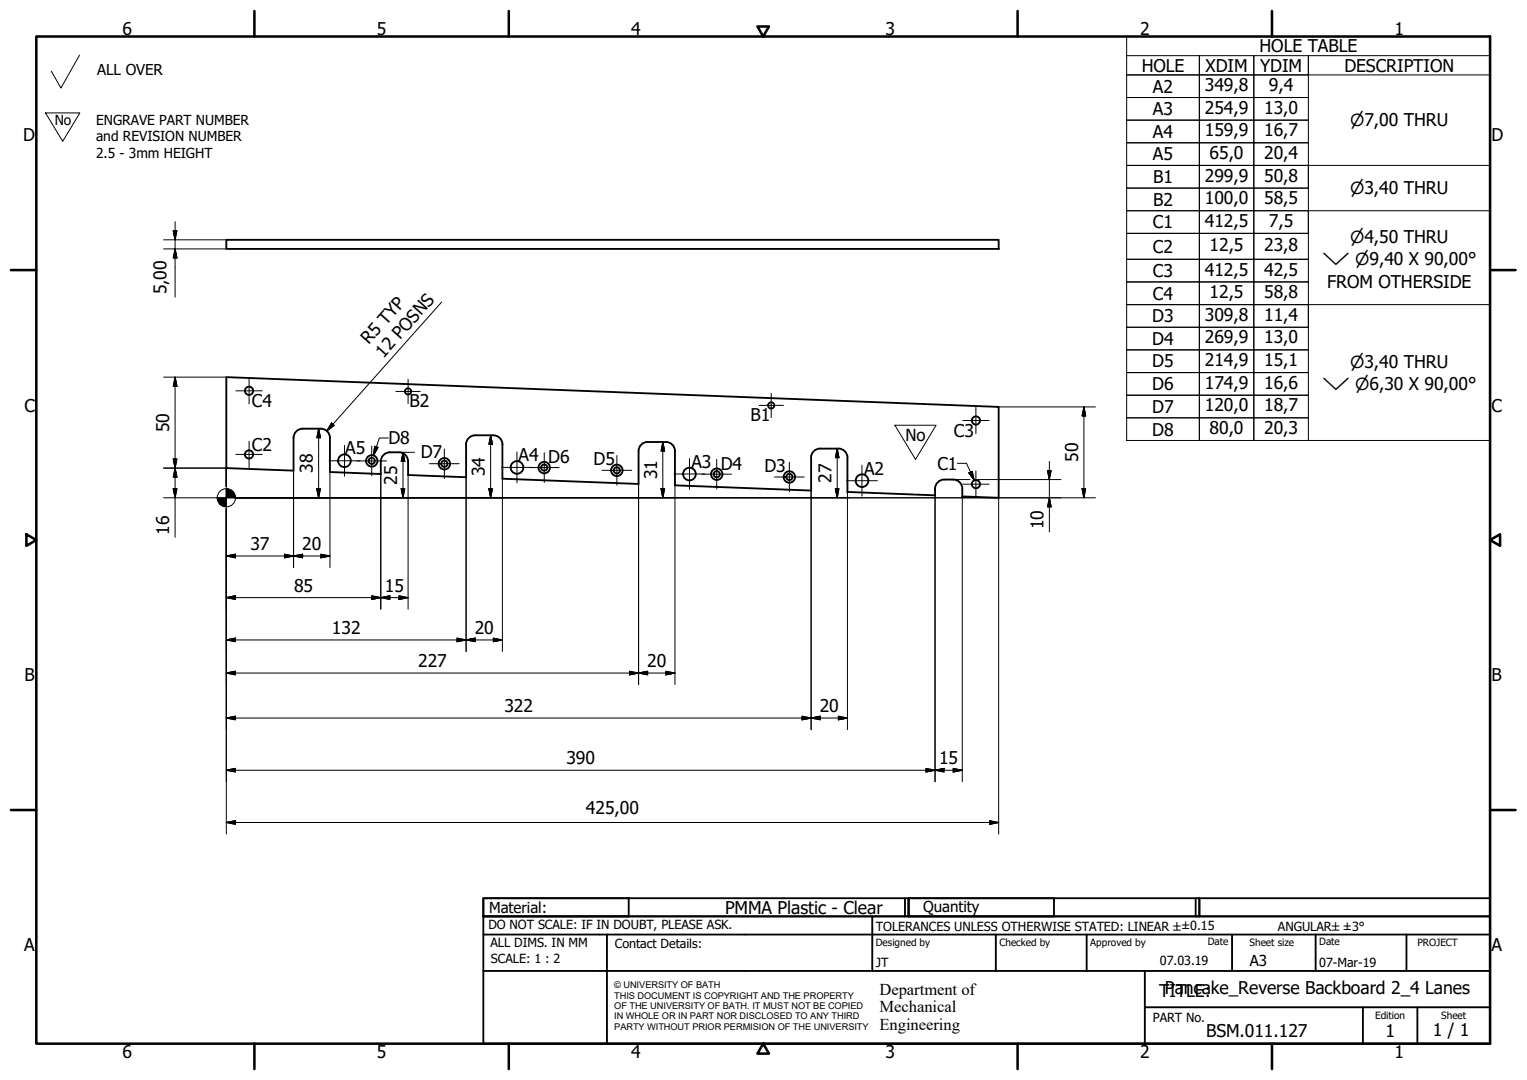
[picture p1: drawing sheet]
<svg xmlns="http://www.w3.org/2000/svg" width="420mm" height="297mm" viewBox="0 0 420 297" stroke-linecap="round" stroke-linejoin="round" font-family="sans-serif">
<!-- layer: Visible (ISO) -->
<g fill="none" stroke="#000" stroke-width=".51">
<path d="M62.3 66h212.5v2.5h-212.5zM107.3 124.4a2.51 2.51 0 0 0-2.5 2.5v3.5l-14-.6v-9.4a2.51 2.51 0 0 0-2.5-2.5h-5a2.51 2.51 0 0 0-2.5 2.5v9l-18.5-.7v-25l212.5 8.2v25l-10-.4a4 4 0 0 0-.9-4.1 4.9 4.9 0 0 0-4.1-.5M175.7 124.1v9l-37.5-1.4 .1-9.5a2.51 2.51 0 0 0-2.6-2.5h-5a2.51 2.51 0 0 0-2.5 2.5v9.1l-15.9-.7v-3.7a2.51 2.51 0 0 0-2.5-2.5h-2.5M183.2 121.5a2.51 2.51 0 0 1 2.5 2.6M183.2 121.6l-5-.1a2.51 2.51 0 0 0-2.5 2.6M225.7 123.4a2.51 2.51 0 0 0-2.5 2.5v9l-37.5-1.4v-9.4M225.7 123.4h5M230.7 123.4a2.51 2.51 0 0 1 2.5 2.5v9.4l24.1 .9a3.8 3.8 0 0 1 .9-3.8l1.6-.5"/>
<circle cx="68.5" cy="107.5" r="1.13"/>
<circle cx="112.3" cy="107.7" r=".86"/>
<circle cx="212.2" cy="111.5" r=".86"/>
<circle cx="268.5" cy="115.7" r="1.13"/>
<circle cx="68.5" cy="125" r="1.13"/>
<circle cx="94.8" cy="126.7" r="1.75"/>
<circle cx="102.3" cy="126.8" r=".86"/>
<circle cx="102.3" cy="126.8" r="1.58"/>
<circle cx="122.3" cy="127.5" r=".86"/>
<circle cx="122.3" cy="127.5" r="1.58"/>
<circle cx="142.3" cy="128.6" r="1.75"/>
<circle cx="149.7" cy="128.6" r=".86"/>
<circle cx="149.7" cy="128.6" r="1.58"/>
<circle cx="169.7" cy="129.4" r=".86"/>
<circle cx="169.7" cy="129.4" r="1.58"/>
<circle cx="189.7" cy="130.4" r="1.75"/>
<circle cx="197.2" cy="130.4" r=".86"/>
<circle cx="197.2" cy="130.4" r="1.58"/>
<circle cx="217.2" cy="131.2" r=".86"/>
<circle cx="217.2" cy="131.2" r="1.58"/>
<circle cx="237.2" cy="132.2" r="1.75"/>
<circle cx="268.5" cy="133.2" r="1.13"/>
</g>
<!-- layer: Border (ISO) -->
<g fill="none" stroke="#000" stroke-width=".7">
<path d="M10 10h400v277h-400zM70 3v7M140 3v7M208.4 7.3h3.2l-1.6 2.7zM280 3v7M350 3v7M3 74.3h7M410 74.3h7M7.3 146.9l2.7 1.6-2.7 1.6zM410 148.5l2.7-1.6v3.2zM3 222.8h7M410 222.8h7"/>
<path d="M70 287v7M140 287v7M210 287l1.6 2.8h-3.2zM280 287v7M350 287v7"/>
</g>
<!-- layer: Title (ISO) -->
<g fill="none" stroke="#000" stroke-width=".51">
<path d="M133 247h40v5h-40zM133 247h117v5h-117zM133 257v-5h277v5M133 257h277v30h-277zM167 257v30M240 252v15M249 247v5M250 247h40v5h-40zM250 247h80v5h-80zM274 257v10M299 257v10M329 247v5"/>
<path d="M330 247h80v5h-80zM339 257v10M362 257v10M387 257v10M133 267h277M315 277h95M315 267v20M375 277v10M390 277v10"/>
</g>
<!-- layer: Sketch Geometry (ISO) -->
<path d="M21.9 15.2l-5.1 9-2.7-4.6M12.5 31.1h9.5l-4.7 7.8zM246.2 117h11.4l-5.7 9.4zM62.3 136.4v.5" fill="none" stroke="#000" stroke-width=".28"/>
<path d="M251.8 135.7h.1" fill="none" stroke="#fff" stroke-width=".28"/>
<!-- layer: Dimension (ISO) -->
<g fill="none" stroke="#000" stroke-width=".28">
<path d="M45 66h17.3M45 68.5h17.3M47.7 63.5h1l-.5 2.5zM48.2 68.5l.5 2.5h-1zM48.2 61v20.7M121.5 83.1l-31.6 35.4M45 103.7h17.3M48.2 103.7l.5 2.5h-1zM48.2 103.7v44.1M87.7 117.9l.5 2.5h-1zM87.7 117.9v19M91.2 116.3l.8 .7-2.1 1.5z"/>
<path d="M135 119.7l.5 2.5h-1zM135 119.7v17.2M274.8 111.9h26.6M298.2 111.9l.5 2.5h-1zM298.2 111.9v25M45 128.7h17.3v5.2M45 136.9h14.9M47.7 134.4h1l-.5 2.5zM47.7 126.2h1l-.5 2.5zM48.2 128.7l.5 2.5h-1zM62.3 139.9v89.5M64.7 136.9h236.7"/>
<path d="M80.8 129.4v26.7M87.2 134.4h1l-.5 2.5zM90.8 129.8v26.3M104.8 130.4v37.1M109.8 124.4h4.3M110.4 134.4h1l-.5 2.5zM110.9 124.4l.5 2.5h-1zM110.9 124.4v12.5M112.3 130.6v36.9M128.2 131.3v47.9M134.5 134.4h1l-.5 2.5zM138.2 131.7v47.5"/>
<path d="M175.7 133.1v55.2M181.9 134.4h1l-.5 2.5zM182.4 121.6l.5 2.5h-1zM182.4 121.6v15.3M185.7 133.5v54.8M223.2 134.9v65.8M229.8 134.4h1l-.4 2.5zM230.4 123.4l.4 2.5h-1zM230.4 123.4v13.5M233.2 135.3v65.4M257.3 136.2v78.8M262.3 131.9h4.6"/>
<path d="M264.8 136.5v78.5M268.3 131.9h.1M268.6 131.9h23.3M274.8 136.9v92.5M288.2 129.4h1l-.5 2.5zM288.7 136.9l.5 2.5h-1zM288.7 126.9v19.4M297.7 134.4h1l-.5 2.5zM62.3 152.9l2.5-.5v1zM62.3 152.9h28.5M78.3 152.4l2.5 .5-2.5 .5zM80.8 152.9l2.5-.5v1z"/>
<path d="M88.3 152.4l2.5 .5-2.5 .5zM62.3 164.4l2.5-.5v1zM62.3 176l2.5-.5v1zM62.3 164.4h50M62.3 176h75.9M102.3 163.9l2.5 .5-2.5 .5zM104.8 164.4l2.5-.5v1zM109.8 163.9l2.5 .5-2.5 .5zM125.8 175.5l2.4 .5-2.4 .5zM128.2 176l2.5-.5v1zM135.7 175.5l2.5 .5-2.5 .5zM62.3 185.1l2.5-.5v1z"/>
<path d="M62.3 197.5l2.5-.5v1zM62.3 185.1h123.4M62.3 197.5h170.9M173.2 184.6l2.5 .5-2.5 .5zM175.7 185.1l2.5-.5v1zM183.2 184.6l2.5 .5-2.5 .5zM220.7 197l2.5 .5-2.5 .5zM223.2 197.5l2.5-.5v1zM230.7 197l2.5 .5-2.5 .5zM62.3 211.8l2.5-.5v1zM62.3 211.8h202.5M254.8 211.3l2.5 .5-2.5 .5z"/>
<path d="M257.3 211.8l2.5-.5v1zM262.3 211.3l2.5 .5-2.5 .5zM62.3 226.2l2.5-.5v1zM62.3 226.2h212.5M272.3 225.7l2.5 .5-2.5 .5z"/>
<circle cx="62.3" cy="136.9" r="2.51"/>
</g>
<g fill="#000" stroke="#000" stroke-width=".28">
<path d="M47.7 63.5l.5 2.5zM47.7 63.5h1l-.5 2.5zM48.2 68.5l.5 2.5zM48.2 68.5l.5 2.5h-1zM48.2 103.7l.5 2.5zM48.2 103.7l.5 2.5h-1zM91.2 116.3l-1.3 2.2zM91.2 116.3l.8 .7-2.1 1.5zM298.2 111.9l.5 2.5zM298.2 111.9l.5 2.5h-1zM47.7 134.4l.5 2.5zM47.7 134.4h1l-.5 2.5z"/>
<path d="M47.7 126.2l.5 2.5zM47.7 126.2h1l-.5 2.5zM48.2 128.7l.5 2.5zM48.2 128.7l.5 2.5h-1zM59.8 136.9l.7 1.8-.5-.8zM59.8 136.9l1.5 2.3-.8-.5zM59.8 136.9l2.5 2.5-1-.2zM62.3 136.9h2.5zM62.3 134.4l2.5 2.5h-2.5zM62.3 134.4v5zM59.8 136.9h2.5v2.5zM59.8 136.9h2.5z"/>
<path d="M64.1 135.1l.5 .8 .2 1zM63.2 134.6l.9 .5 .7 1.8zM62.3 134.4l.9 .2 1.6 2.3zM87.2 134.4l.5 2.5zM87.2 134.4h1l-.5 2.5zM87.7 117.9l.5 2.5zM87.7 117.9l.5 2.5h-1zM110.4 134.4l.5 2.5zM110.4 134.4h1l-.5 2.5zM110.9 124.4l.5 2.5zM110.9 124.4l.5 2.5h-1zM134.5 134.4l.5 2.5z"/>
<path d="M134.5 134.4h1l-.5 2.5zM135 119.7l.5 2.5zM135 119.7l.5 2.5h-1zM181.9 134.4l.5 2.5zM181.9 134.4h1l-.5 2.5zM182.4 121.6l.5 2.5zM182.4 121.6l.5 2.5h-1zM229.8 134.4l.6 2.5zM229.8 134.4h1l-.4 2.5zM230.4 123.4l.4 2.5zM230.4 123.4l.4 2.5h-1zM288.2 129.4l.5 2.5z"/>
<path d="M288.2 129.4h1l-.5 2.5zM288.7 136.9l.5 2.5zM288.7 136.9l.5 2.5h-1zM297.7 134.4l.5 2.5zM297.7 134.4h1l-.5 2.5zM62.3 152.9l2.5-.5zM62.3 152.9l2.5-.5v1zM78.3 153.4l2.5-.5zM78.3 152.4l2.5 .5-2.5 .5zM80.8 152.9l2.5-.5zM80.8 152.9l2.5-.5v1zM88.3 153.4l2.5-.5z"/>
<path d="M88.3 152.4l2.5 .5-2.5 .5zM62.3 164.4l2.5-.5zM62.3 164.4l2.5-.5v1zM62.3 176l2.5-.5zM62.3 176l2.5-.5v1zM102.3 164.9l2.5-.5zM102.3 163.9l2.5 .5-2.5 .5zM104.8 164.4l2.5-.5zM104.8 164.4l2.5-.5v1zM109.8 164.9l2.5-.5zM109.8 163.9l2.5 .5-2.5 .5zM125.8 176.5l2.4-.5z"/>
<path d="M125.8 175.5l2.4 .5-2.4 .5zM128.2 176l2.5-.5zM128.2 176l2.5-.5v1zM135.7 176.5l2.5-.5zM135.7 175.5l2.5 .5-2.5 .5zM62.3 185.1l2.5-.5zM62.3 185.1l2.5-.5v1zM62.3 197.5l2.5-.5zM62.3 197.5l2.5-.5v1zM173.2 185.6l2.5-.5zM173.2 184.6l2.5 .5-2.5 .5zM175.7 185.1l2.5-.5z"/>
<path d="M175.7 185.1l2.5-.5v1zM183.2 185.6l2.5-.5zM183.2 184.6l2.5 .5-2.5 .5zM220.7 198l2.5-.5zM220.7 197l2.5 .5-2.5 .5zM223.2 197.5l2.5-.5zM223.2 197.5l2.5-.5v1zM230.7 198l2.5-.5zM230.7 197l2.5 .5-2.5 .5zM62.3 211.8l2.5-.5zM62.3 211.8l2.5-.5v1zM254.8 212.3l2.5-.5z"/>
<path d="M254.8 211.3l2.5 .5-2.5 .5zM257.3 211.8l2.5-.5zM257.3 211.8l2.5-.5v1zM262.3 212.3l2.5-.5zM262.3 211.3l2.5 .5-2.5 .5zM62.3 226.2l2.5-.5zM62.3 226.2l2.5-.5v1zM272.3 226.7l2.5-.5zM272.3 225.7l2.5 .5-2.5 .5z"/>
</g>
<!-- layer: Symbol (ISO) -->
<g fill="none" stroke="#000" stroke-width=".28">
<path d="M310 15.3h20v5.3h-20h20v6.2h-20h20v6.2h-20h20v6.3h-20h20v6.2h-20h20v6.2h-20h20v6.3h-20h20v6.2h-20h20v7.1h-20h20v6.2h-20h20v6.3h-20h20v6.2h-20h20v6.2h-20h20v6.3h-20h20v6.2h-20h20v6.2h-20h20v6.2v-6.2h15v6.2v-6.2h15v6.2M310 10h100v111.1h-100zM330 15.3h15v5.3h-15zM345 15.3h15v5.3h-15zM410 15.3h-50v5.3h50M330 20.6h15v6.2h-15zM330 26.8h15v6.2h-15zM330 33h15v6.3h-15zM330 39.3h15v6.2h-15zM345 20.6h15v6.2h-15zM345 26.8h15v6.2h-15zM345 33h15v6.3h-15z"/>
<path d="M345 39.3h15v6.2h-15zM330 45.5h15v6.2h-15zM330 51.7h15v6.3h-15zM330 58h15v6.2h-15zM345 45.5h15v6.2h-15zM345 51.7h15v6.3h-15zM345 58h15v6.2h-15zM360 51.7v-6.2h50v6.2M330 64.2h15v7.1h-15zM330 71.3h15v6.2h-15zM330 77.5h15v6.3h-15zM345 64.2h15v7.1h-15z"/>
<path d="M345 71.3h15v6.2h-15zM345 77.5h15v6.3h-15zM360 64.2v-6.2h50v6.2M330 83.8h15v6.2h-15zM330 90h15v6.2h-15zM330 96.2h15v6.3h-15zM345 83.8h15v6.2h-15zM345 90h15v6.2h-15zM345 96.2h15v6.3h-15zM360 90v-6.2h50v6.2M330 102.5h15v6.2h-15zM330 108.7h15v6.2h-15z"/>
<path d="M345 102.5h15v6.2h-15zM345 108.7h15v6.2h-15zM103.1 122.8l.9 .2-1.2 2.3zM106.9 120.5h-2.5l-1.6 4.8M263.4 127.4h2.5l2.2 4.7M266.6 130.1l.9-.4 .6 2.4z"/>
</g>
<path d="M103.1 122.8l-.3 2.5zM103.1 122.8l.9 .2-1.2 2.3zM266.6 130.1l1.5 2zM266.6 130.1l.9-.4 .6 2.4z" fill="#000" stroke="#000" stroke-width=".28"/>
<!-- layer: Center Mark (ISO) -->
<g fill="none" stroke="#000" stroke-width=".28">
<path d="M64.9 107.5h7.3M68.5 103.9v7.2M108.9 107.7h6.7M112.3 104.3v6.7M208.9 111.5h6.7M212.2 108.1v6.8M264.9 115.7h7.3M268.5 112v7.3M64.9 125h7.3M68.5 121.4v7.2M90.5 126.7h8.5M94.8 122.5v8.5"/>
<path d="M98.2 126.8h8.2M102.3 122.7v8.1M118.2 127.5h8.1M122.3 123.5v8.1M138 128.6h8.5M142.2 124.3v8.5M145.7 128.6h8.1M149.8 124.5v8.2M165.7 129.4h8.1M169.7 125.3v8.1M185.5 130.4h8.5M189.7 126.1v8.5"/>
<path d="M193.1 130.4h8.2M197.2 126.4v8.1M213.1 131.2h8.2M217.2 127.1v8.2M232.9 132.2h8.5M237.2 128v8.4M264.9 133.2h7.3M268.5 129.5v7.3"/>
</g>
<g font-size="4.8">
<text x="33.7" y="9.6">6</text>
<text x="103.7" y="9.6">5</text>
<text x="173.7" y="9.6">4</text>
<text x="243.7" y="9.6">3</text>
<text x="313.7" y="9.6">2</text>
<text x="383.7" y="9.6">1</text>
<text x="346.6" y="14.4">HOLE TABLE</text>
<text x="314.1" y="19.7">HOLE</text>
<text x="331.7" y="19.7">XDIM</text>
<text x="346.7" y="19.7">YDIM</text>
<text x="369.9" y="19.7">DESCRIPTION</text>
<text x="317.2" y="25.5">A2</text>
<text x="331.5" y="25.1">349,8</text>
<text x="349.1" y="25.1">9,4</text>
<text x="317.2" y="31.7">A3</text>
<text x="331.5" y="31.3">254,9</text>
<text x="347.8" y="31.3">13,0</text>
<text x="6.3" y="38.9">D</text>
<text x="317.2" y="37.9">A4</text>
<text x="331.5" y="37.5">159,9</text>
<text x="347.8" y="37.5">16,7</text>
<text x="410.4" y="38.9">D</text>
<text x="317.2" y="44.1">A5</text>
<text x="332.8" y="43.7">65,0</text>
<text x="347.8" y="43.7">20,4</text>
<text x="317.3" y="50.4">B1</text>
<text x="331.5" y="50">299,9</text>
<text x="347.8" y="50">50,8</text>
<text x="317.3" y="56.6">B2</text>
<text x="331.5" y="56.2">100,0</text>
<text x="347.8" y="56.2">58,5</text>
<text x="317.2" y="62.8">C1</text>
<text x="331.5" y="62.4">412,5</text>
<text x="349.1" y="62.4">7,5</text>
<text x="317.2" y="69.5">C2</text>
<text x="332.8" y="69.1">12,5</text>
<text x="347.8" y="69.1">23,8</text>
<text x="317.2" y="76.2">C3</text>
<text x="331.5" y="75.8">412,5</text>
<text x="347.8" y="75.8">42,5</text>
<text x="45.8" y="81" transform="rotate(-90 45.8 81)">5,00</text>
<text x="317.2" y="82.4">C4</text>
<text x="332.8" y="82">12,5</text>
<text x="347.8" y="82">58,8</text>
<text x="365.1" y="79.1">FROM OTHERSIDE</text>
<text x="317.1" y="88.7">D3</text>
<text x="331.5" y="88.3">309,8</text>
<text x="347.8" y="88.2">11,4</text>
<text x="101.5" y="95" transform="rotate(-48 101.5 95)">R5 TYP</text>
<text x="317.1" y="94.9">D4</text>
<text x="331.5" y="94.5">269,9</text>
<text x="347.8" y="94.5">13,0</text>
<text x="105.6" y="98.6" transform="rotate(-48 105.6 98.6)">12 POSNS</text>
<text x="317.1" y="101.1">D5</text>
<text x="331.5" y="100.7">214,9</text>
<text x="347.8" y="100.7">15,1</text>
<text x="317.1" y="107.3">D6</text>
<text x="331.5" y="106.9">174,9</text>
<text x="347.8" y="106.9">16,6</text>
<text x="6.7" y="113.2">C</text>
<text x="69.3" y="111.9">C4</text>
<text x="112.7" y="112">B2</text>
<text x="317.1" y="113.5">D7</text>
<text x="331.5" y="113.2">120,0</text>
<text x="347.8" y="113.2">18,7</text>
<text x="410.4" y="113.2">C</text>
<text x="46.6" y="118.9" transform="rotate(-90 46.6 118.9)">50</text>
<text x="206.5" y="115.8">B1</text>
<text x="317.1" y="119.8">D8</text>
<text x="332.8" y="119.4">80,0</text>
<text x="347.8" y="119.4">20,3</text>
<text x="69.3" y="124.1">C2</text>
<text x="95" y="124.9">A5</text>
<text x="106.9" y="122.2">D8</text>
<text x="262.5" y="120.2">C3</text>
<text x="86.1" y="130" transform="rotate(-90 86.1 130)">38</text>
<text x="115.8" y="126.1">D7</text>
<text x="133.4" y="130.9" transform="rotate(-90 133.4 130.9)">34</text>
<text x="142.7" y="126.9">A4</text>
<text x="150.9" y="127.4">D6</text>
<text x="163.3" y="127.8">D5</text>
<text x="180.8" y="131.9" transform="rotate(-90 180.8 131.9)">31</text>
<text x="190.2" y="128.6">A3</text>
<text x="198.3" y="129.3">D4</text>
<text x="210.3" y="129.9">D3</text>
<text x="237.8" y="130.6">A2</text>
<text x="257.9" y="129.2">C1</text>
<text x="296.6" y="127" transform="rotate(-90 296.6 127)">50</text>
<text x="109.3" y="133.3" transform="rotate(-90 109.3 133.3)">25</text>
<text x="228.8" y="132.8" transform="rotate(-90 228.8 132.8)">27</text>
<text x="46.6" y="147" transform="rotate(-90 46.6 147)">16</text>
<text x="287.1" y="145.5" transform="rotate(-90 287.1 145.5)">10</text>
<text x="68.9" y="151.3">37</text>
<text x="83.2" y="151.3">20</text>
<text x="80.9" y="162.8">85</text>
<text x="105.9" y="162.8">15</text>
<text x="91.3" y="174.4">132</text>
<text x="130.6" y="174.4">20</text>
<text x="115.1" y="183.6">227</text>
<text x="178.1" y="183.5">20</text>
<text x="6.8" y="187.4">B</text>
<text x="410.4" y="187.4">B</text>
<text x="138.8" y="195.9">322</text>
<text x="225.6" y="195.9">20</text>
<text x="155.9" y="210.2">390</text>
<text x="258.4" y="210.2">15</text>
<text x="161.2" y="223.8">425,00</text>
<text x="199.5" y="251.5">PMMA Plastic - Clear</text>
<text x="6.7" y="261.7">A</text>
<text x="410.4" y="261.7">A</text>
<text x="319" y="274.2">TPIaTnLcEa:ke_Reverse Backboard 2_4 Lanes</text>
<text x="331.9" y="285.3">BSM.011.127</text>
<text x="381.2" y="285.3">1</text>
<text x="394.2" y="285">1 / 1</text>
<text x="33.7" y="291">6</text>
<text x="103.7" y="290.9">5</text>
<text x="173.7" y="290.9">4</text>
<text x="243.7" y="291">3</text>
<text x="313.7" y="291">2</text>
<text x="383.7" y="290.9">1</text>
</g>
<g font-size="4.6">
<text x="371.5" y="34.7">⌀7,00 THRU</text>
<text x="371.5" y="53.4">⌀3,40 THRU</text>
<text x="371.5" y="66.8">⌀4,50 THRU</text>
<text x="363.8" y="73">⌵ ⌀9,40 X 90,00°</text>
<text x="371.5" y="101.1">⌀3,40 THRU</text>
<text x="363.8" y="107.2">⌵ ⌀6,30 X 90,00°</text>
<text x="249.1" y="121.4">No</text>
<text x="242" y="273.7">Department of</text>
<text x="242" y="278.4">Mechanical</text>
<text x="242" y="283.2">Engineering</text>
</g>
<g font-size="4.1">
<text x="26.8" y="20.6">ALL OVER</text>
<text x="134.6" y="251.1">Material:</text>
<text x="254" y="250.8">Quantity</text>
<text x="343.9" y="265.6">A3</text>
</g>
<g font-size="3.8">
<text x="15" y="34.4">No</text>
<text x="26.5" y="34.3">ENGRAVE PART NUMBER</text>
<text x="26.5" y="38.8">and REVISION NUMBER</text>
<text x="26.5" y="43.4">2.5 - 3mm HEIGHT</text>
</g>
<g font-size="3.5">
<text x="134.4" y="255.6">DO NOT SCALE: IF IN DOUBT, PLEASE ASK.</text>
<text x="241" y="256">TOLERANCES UNLESS OTHERWISE STATED: LINEAR ±±0.15</text>
<text x="351.6" y="256">ANGULAR±±3°</text>
<text x="134.9" y="260.6">ALL DIMS. IN MM</text>
<text x="169.2" y="260.6">Contact Details:</text>
<text x="135.1" y="264.8">SCALE: 1 : 2</text>
<text x="241" y="266">JT</text>
<text x="319.2" y="265.5">07.03.19</text>
<text x="363" y="266">07-Mar-19</text>
<text x="317.2" y="281.2">PART No.</text>
</g>
<g font-size="2.8">
<text x="241" y="260.1">Designed by</text>
<text x="275" y="260.1">Checked by</text>
<text x="300" y="260.1">Approved by</text>
<text x="332.3" y="260">Date</text>
<text x="343.8" y="260.1">Sheet size</text>
<text x="363" y="260">Date</text>
<text x="390" y="260.1">PROJECT</text>
<text x="378.4" y="280.1">Edition</text>
<text x="396.6" y="280.1">Sheet</text>
</g>
<g font-size="2.5">
<text x="169" y="271.9">© UNIVERSITY OF BATH</text>
<text x="169" y="274.7">THIS DOCUMENT IS COPYRIGHT AND THE PROPERTY</text>
<text x="169" y="277.5">OF THE UNIVERSITY OF BATH. IT MUST NOT BE COPIED</text>
<text x="169" y="280.4">IN WHOLE OR IN PART NOR DISCLOSED TO ANY THIRD</text>
<text x="169" y="283.2">PARTY WITHOUT PRIOR PERMISION OF THE UNIVERSITY</text>
</g>
</svg>
